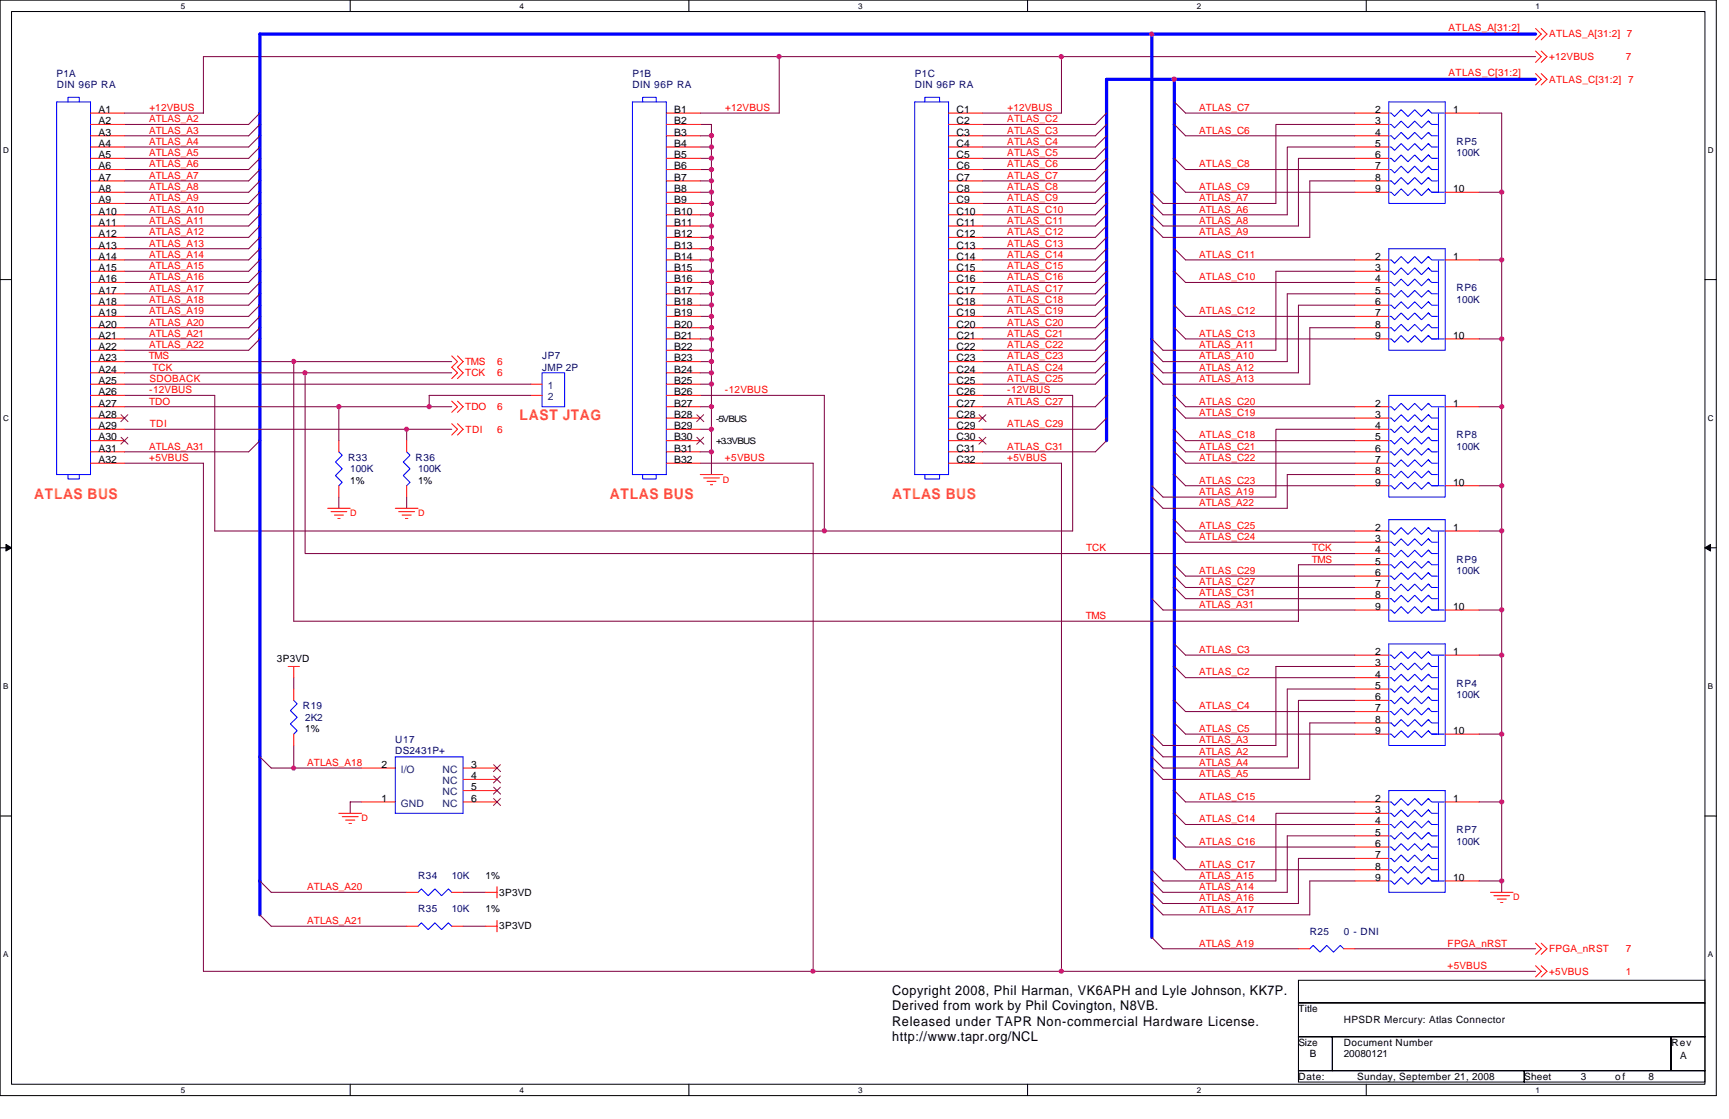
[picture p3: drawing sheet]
<svg xmlns="http://www.w3.org/2000/svg" width="432mm" height="279mm" viewBox="0 0 432 279" stroke-linecap="round" stroke-linejoin="round" font-family="sans-serif">
<path d="M0 0h428.6v273.6h-428.6zM2.9 2.9h422.9v267.8h-422.9z" fill="none" stroke="#000" stroke-width=".25"/>
<g fill="#fff">
<path d="M45.2 .4h1.1v2.2h-1.1z"/>
<path d="M45.2 271.1h1.1v2.2h-1.1z"/>
</g>
<path d="M87.5 0v2.9M87.5 270.7v2.9" fill="none" stroke="#000" stroke-width=".25"/>
<g fill="#fff">
<path d="M129.8 .4h1.1v2.2h-1.1z"/>
<path d="M129.8 271.1h1.1v2.2h-1.1z"/>
</g>
<path d="M172 0v2.9M172 270.7v2.9" fill="none" stroke="#000" stroke-width=".25"/>
<g fill="#fff">
<path d="M214.3 .4h1.1v2.2h-1.1z"/>
<path d="M214.3 271.1h1.1v2.2h-1.1z"/>
</g>
<path d="M256.6 0v2.9M256.6 270.7v2.9" fill="none" stroke="#000" stroke-width=".25"/>
<g fill="#fff">
<path d="M298.9 .4h1.1v2.2h-1.1z"/>
<path d="M298.9 271.1h1.1v2.2h-1.1z"/>
</g>
<path d="M341.2 0v2.9M341.2 270.7v2.9" fill="none" stroke="#000" stroke-width=".25"/>
<g fill="#fff">
<path d="M383.5 .4h1.1v2.2h-1.1z"/>
<path d="M383.5 271.1h1.1v2.2h-1.1z"/>
<path d="M.8 36.3h1.4v2.3h-1.4z"/>
<path d="M426.5 36.3h1.4v2.3h-1.4z"/>
<path d="M.8 103.3h1.4v2.2h-1.4z"/>
<path d="M426.5 103.3h1.4v2.2h-1.4z"/>
</g>
<path d="M0 69.8h2.9M425.8 69.8h2.8" fill="none" stroke="#000" stroke-width=".25"/>
<g fill="#fff">
<path d="M.8 170.2h1.3v2.3h-1.3z"/>
<path d="M426.5 170.2h1.3v2.3h-1.3z"/>
</g>
<path d="M0 136.8h2.9M425.8 136.8h2.8" fill="none" stroke="#000" stroke-width=".25"/>
<path d="M1.5 135.9l1.4 .9-1.4 .8zM425.8 136.8l1.4-.9v1.7z" fill="#000" stroke="#000" stroke-width=".25"/>
<g fill="#fff">
<path d="M.8 237.2h1.3v2.2h-1.3z"/>
<path d="M426.5 237.2h1.3v2.2h-1.3z"/>
</g>
<path d="M0 203.8h2.9M425.8 203.8h2.8M324.3 244.8h101.5v5.6h-101.5zM324.3 250.4h101.5v8.5h-101.5zM324.3 258.9h8.4v8.4h-8.4zM332.7 258.9h84.6v8.4h-84.6zM417.3 258.9h8.5v8.4h-8.5zM324.3 267.3h56.4v2.9h-56.4zM380.7 267.3h45.1v2.9h-45.1z" fill="none" stroke="#000" stroke-width=".25"/>
<g fill="none" stroke="#800040" stroke-width=".25">
<path d="M194.6 14.1v14.1h-19.7M265.1 14.1v14.1h-19.7M383.5 14.1h-332.7v14.1h-19.7M64.9 39.5l-2.8 2.8h-31M64.9 31.1l-2.8 2.8h-31M64.9 36.7l-2.8 2.8h-31M64.9 33.9l-2.8 2.8h-31M64.9 28.2l-2.8 2.9h-31M174.9 39.5h2.8v2.8M174.9 31.1h2.8v8.4M174.9 33.9h2.8M174.9 36.7h2.8"/>
<path d="M276.4 39.5l-2.8 2.8h-28.2M276.4 33.9l-2.8 2.8h-28.2M276.4 31.1l-2.8 2.8h-28.2M276.4 36.7l-2.8 2.8h-28.2M276.4 28.2l-2.8 2.9h-28.2M293.3 31.1l2.8 2.8h42.3M293.3 25.4l2.8 2.8h42.3M293.3 39.5l2.8 2.8h42.3M338.4 31.1h-19.8v19.7h-28.2l-2.7-2.8M338.4 36.7h-16.9v16.9h-31.1l-2.7-2.8M338.4 39.5h-14.1v16.9h-33.9l-2.7-2.8M369.4 28.2h5.6v194.6"/>
<path d="M64.9 53.6l-2.8 2.8h-31M64.9 50.8l-2.8 2.8h-31M64.9 48l-2.8 2.8h-31M64.9 45.2l-2.8 2.8h-31M64.9 59.3l-2.8 2.8h-31M64.9 42.3l-2.8 2.9h-31M64.9 56.4l-2.8 2.9h-31M174.9 59.3h2.8v2.8M174.9 45.2h2.8M174.9 56.4h2.8M174.9 53.6h2.8M174.9 48h2.8"/>
<path d="M174.9 42.3h2.8M174.9 50.8h2.8M177.7 42.3v17M276.4 56.4l-2.8 2.9h-28.2M276.4 48l-2.8 2.8h-28.2M276.4 53.6l-2.8 2.8h-28.2M276.4 50.8l-2.8 2.8h-28.2M276.4 59.3l-2.8 2.8h-28.2M276.4 45.2l-2.8 2.8h-28.2M276.4 42.3l-2.8 2.9h-28.2M293.3 45.2l2.8 2.8h42.3M338.4 45.2h-11.3v14.1h-36.7l-2.7-2.9"/>
<path d="M369.4 48h5.6M64.9 62.1l-2.8 2.8h-31M64.9 76.2l-2.8 2.8h-31M64.9 79l-2.8 2.8h-31M64.9 73.4l-2.8 2.8h-31M64.9 70.5l-2.8 2.9h-31M64.9 64.9l-2.8 2.8h-31M64.9 67.7l-2.8 2.8h-31M174.9 73.4h2.8M174.9 76.2h2.8M174.9 67.7h2.8M174.9 64.9h2.8"/>
<path d="M174.9 62.1h2.8M174.9 79h2.8M174.9 70.5h2.8M177.7 62.1v56.4M276.4 76.2l-2.8 2.8h-28.2M276.4 62.1l-2.8 2.8h-28.2M276.4 73.4l-2.8 2.8h-28.2M276.4 67.7l-2.8 2.8h-28.2M276.4 64.9l-2.8 2.8h-28.2M276.4 70.5l-2.8 2.9h-28.2M276.4 79l-2.8 2.8h-28.2M293.3 62.1l2.8 2.8h42.3"/>
<path d="M293.3 76.2h.1M293.3 67.7l2.8 2.8h42.3M293.3 76.2l2.8 2.8h42.3M338.4 67.7h-19.8v19.8h-28.2l-2.7-2.9M338.4 73.4h-16.9v16.9h-31.1l-2.7-2.8M338.4 76.2h-14.1v16.9h-33.9l-2.7-2.8M369.4 64.9h5.6M31.1 98.7h22.5v33.9h214.3v-33.9h-22.5M31.1 90.3h81.7M31.1 95.9h101.5M31.1 93.1h81.7M64.9 81.8l-2.8 2.8h-31"/>
<path d="M64.9 84.6l-2.8 2.9h-31M73.4 90.3v64.8h250.9v-14.1h14.1M76.2 93.1v45.1h262.2M132.6 98.7h-25.4v2.9M174.9 98.7h31v33.9M174.9 90.3h2.8M174.9 95.9h2.8M174.9 81.8h2.8M174.9 87.5h2.8M174.9 93.1h2.8M174.9 84.6h2.8M276.4 81.8l-2.8 2.8h-28.2"/>
<path d="M276.4 90.3l-2.8 2.8h-28.2M276.4 98.7l-2.8 2.9h-28.2M276.4 87.5l-2.8 2.8h-28.2M276.4 84.6l-2.8 2.9h-28.2M276.4 93.1l-2.8 2.8h-28.2M293.3 81.8l2.8 2.8h42.3M293.3 98.7l2.8 2.9h42.3M338.4 81.8h-11.3v14.1h-36.7l-2.7-2.8M369.4 84.6h5.6M31.1 115.7h19.7v126.8h332.7M31.1 107.2h81.7M31.1 101.6h81.7"/>
<path d="M64.9 110l-2.8 2.8h-31M84.6 101.6v8.4M101.6 107.2v2.8M174.9 115.7h28.2v126.8M174.9 107.2h2.8M174.9 112.8h2.8M174.9 101.6h2.8M245.4 115.7h19.7v126.8M276.4 110l-2.8 2.8h-28.2M276.4 104.4l-2.8 2.8h-28.2M293.3 107.2l2.8 2.8h42.3M293.3 118.5l2.8 2.8h42.3"/>
<path d="M293.3 110l2.8 2.8h42.3M293.3 101.6l2.8 2.8h42.3M293.3 112.8l2.8 2.9h42.3M338.4 107.2h-19.8v16.9h-28.2l-2.7-2.8M338.4 118.5h-16.9v8.4h-31.1l-2.7-2.8M369.4 101.6h5.6M84.6 124.1v2.8M101.6 124.1v2.8M293.3 132.6l2.8 2.8h42.3M293.3 129.8l2.8 2.8h42.3M369.4 132.6h5.6M369.4 121.3h5.6"/>
<path d="M287.7 149.5l2.7 2.8h48M293.3 143.8l2.8 2.9h42.3M293.3 146.7l2.8 2.8h42.3M293.3 141l2.8 2.8h42.3M369.4 152.3h5.6M73.4 169.2v2.8M293.3 174.9l2.8 2.8h42.3M293.3 166.4l2.8 2.8h42.3M293.3 160.8l2.8 2.8h42.3M338.4 166.4h-19.8v19.7h-28.2l-2.7-2.8M338.4 172h-16.9v17h-31.1l-2.7-2.9M338.4 174.9h-14.1v16.9h-33.9l-2.7-2.8"/>
<path d="M369.4 163.6h5.6M64.9 189l2.8 2.8h22.6M73.4 186.1v5.7M293.3 197.4l2.8 2.8h42.3M293.3 180.5l2.8 2.8h42.3M338.4 180.5h-11.3v14.1h-36.7l-2.7-2.8M369.4 183.3h5.6M64.9 220l2.8 2.8h33.9M90.3 200.2h-2.8v2.9M293.3 208.7l2.8 2.8h42.3M293.3 203.1l2.8 2.8h42.3M293.3 214.3l2.8 2.9h42.3"/>
<path d="M338.4 203.1h-19.8v16.9h-28.2l-2.7-2.8M338.4 214.3h-14.1v11.3h-33.9l-2.7-2.8M338.4 208.7h-16.9v14.1h-31.1l-2.7-2.8M338.4 220h-11.3v8.4h-36.7l-2.7-2.8M369.4 200.2h5.6M369.4 220h5.6M64.9 228.4l2.8 2.9h33.9M115.7 222.8h5.6M115.7 231.3h5.6M287.7 234.1l2.7 2.8h33.9M338.4 236.9h45.1"/>
</g>
<path d="M287.7 8.5v225.6M293.3 19.8v194.5M383.5 8.5h-318.6v219.9M383.5 19.8h-107.1v90.2" fill="none" stroke="#00f" stroke-width=".8"/>
<g fill="none" stroke="#f00" stroke-width=".25">
<path d="M383.5 18.4l1.4 1.4-1.4 1.4M383.5 7.1l1.4 1.4-1.4 1.4M383.5 12.7l1.4 1.4-1.4 1.5M384.9 18.4l1.4 1.4-1.4 1.4M384.9 7.1l1.4 1.4-1.4 1.4M384.9 12.7l1.4 1.4-1.4 1.5M22.6 28.2h8.5M22.6 31.1h8.5M22.6 33.9h8.5M22.6 36.7h8.5M22.6 39.5h8.5M166.4 28.2h8.5"/>
<path d="M166.4 31.1h8.5M166.4 33.9h8.5M166.4 36.7h8.5M166.4 39.5h8.5M236.9 28.2h8.5M236.9 31.1h8.5M236.9 33.9h8.5M236.9 36.7h8.5M236.9 39.5h8.5M338.4 28.2h8.4M338.4 31.1h8.4M338.4 33.9h8.4"/>
<path d="M338.4 36.7h8.4M338.4 39.5h8.4M360.9 28.2h8.5M22.6 42.3h8.5M22.6 45.2h8.5M22.6 48h8.5M22.6 50.8h8.5M22.6 53.6h8.5M22.6 56.4h8.5M22.6 59.3h8.5M166.4 42.3h8.5M166.4 45.2h8.5"/>
<path d="M166.4 48h8.5M166.4 50.8h8.5M166.4 53.6h8.5M166.4 56.4h8.5M166.4 59.3h8.5M236.9 42.3h8.5M236.9 45.2h8.5M236.9 48h8.5M236.9 50.8h8.5M236.9 53.6h8.5M236.9 56.4h8.5M236.9 59.3h8.5"/>
<path d="M338.4 42.3h8.4M338.4 45.2h8.4M338.4 48h8.4M360.9 48h8.5M22.6 62.1h8.5M22.6 64.9h8.5M22.6 67.7h8.5M22.6 70.5h8.5M22.6 73.4h8.5M22.6 76.2h8.5M22.6 79h8.5M166.4 62.1h8.5"/>
<path d="M166.4 64.9h8.5M166.4 67.7h8.5M166.4 70.5h8.5M166.4 73.4h8.5M166.4 76.2h8.5M166.4 79h8.5M236.9 62.1h8.5M236.9 64.9h8.5M236.9 67.7h8.5M236.9 70.5h8.5M236.9 73.4h8.5M236.9 76.2h8.5"/>
<path d="M236.9 79h8.5M338.4 64.9h8.4M338.4 67.7h8.4M338.4 70.5h8.4M338.4 73.4h8.4M338.4 76.2h8.4M338.4 79h8.4M360.9 64.9h8.5M22.6 81.8h8.5M22.6 84.6h8.5M22.6 87.5h8.5M22.6 90.3h8.5"/>
<path d="M22.6 93.1h8.5M22.6 95.9h8.5M22.6 98.7h8.5M112.8 88.9l1.5 1.4-1.5 1.4 1.5 1.4-1.5 1.4M114.3 88.9l1.4 1.4-1.4 1.4 1.4 1.4-1.4 1.4M132.6 95.9h2.8M132.6 98.7h2.8M166.4 81.8h8.5M166.4 84.6h8.5M166.4 87.5h8.5M166.4 90.3h8.5M166.4 93.1h8.5"/>
<path d="M166.4 95.9h8.5M166.4 98.7h8.5M236.9 81.8h8.5M236.9 84.6h8.5M236.9 87.5h8.5M236.9 90.3h8.5M236.9 93.1h8.5M236.9 95.9h8.5M236.9 98.7h8.5M338.4 81.8h8.4M338.4 84.6h8.4M360.9 84.6h8.5"/>
<path d="M22.6 101.6h8.5M22.6 104.4h8.5M22.6 107.2h8.5M22.6 110h8.5M22.6 112.8h8.5M22.6 115.7h8.5M84.6 110v2.8M101.6 110v2.8M112.8 100.2l1.5 1.4-1.5 1.4M112.8 105.8l1.5 1.4-1.5 1.4M114.3 100.2l1.4 1.4-1.4 1.4M114.3 105.8l1.4 1.4-1.4 1.4"/>
<path d="M166.4 101.6h8.5M166.4 104.4h8.5M166.4 107.2h8.5M166.4 110h8.5M166.4 112.8h8.5M166.4 115.7h8.5M174.9 118.5h5.6M175.7 119.3h4M236.9 101.6h8.5M236.9 104.4h8.5M236.9 107.2h8.5M236.9 110h8.5"/>
<path d="M236.9 112.8h8.5M236.9 115.7h8.5M338.4 118.5h8.4M338.4 101.6h8.4M338.4 104.4h8.4M338.4 107.2h8.4M338.4 110h8.4M338.4 112.8h8.4M338.4 115.7h8.4M360.9 101.6h8.5M81.8 126.9h5.7M82.7 127.8h3.9"/>
<path d="M83.5 128.6h2.3M84.4 129.5h.5M84.6 121.3v2.8M98.7 126.9h5.7M99.6 127.8h3.9M100.4 128.6h2.3M101.3 129.5h.6M101.6 121.3v2.8M176.6 120.2h2.2M177.4 121h.6M338.4 121.3h8.4M338.4 132.6h8.4"/>
<path d="M338.4 135.4h8.4M338.4 138.2h8.4M360.9 121.3h8.5M360.9 132.6h8.5M338.4 141h8.4M338.4 143.8h8.4M338.4 146.7h8.4M338.4 149.5h8.4M338.4 152.3h8.4M360.9 152.3h8.5M72 166.4h2.8M73.4 166.4v2.8"/>
<path d="M73.4 172v2.9M338.4 166.4h8.4M338.4 163.6h8.4M338.4 169.2h8.4M338.4 172h8.4M338.4 174.9h8.4M338.4 177.7h8.4M360.9 163.6h8.5M73.4 183.3v2.8M90.3 191.8h8.4M115.7 191.8h8.4M115.7 194.6h8.4"/>
<path d="M115.7 197.4h8.4M338.4 180.5h8.4M338.4 183.3h8.4M360.9 183.3h8.5M84.6 203.1h5.7M85.5 203.9h4M86.3 204.8h2.3M87.2 205.6h.6M90.3 200.2h8.4M115.7 200.2h8.4M338.4 203.1h8.4M338.4 200.2h8.4"/>
<path d="M338.4 205.9h8.4M338.4 208.7h8.4M338.4 211.5h8.4M338.4 214.3h8.4M338.4 217.2h8.4M338.4 220h8.4M360.9 200.2h8.5M360.9 220h8.5M101.6 222.8h2.8M101.6 231.3h2.8M112.8 222.8h2.9M112.8 231.3h2.9"/>
<path d="M121.3 222.8h2.8M121.3 231.3h2.8M124.1 221.4v2.8M124.1 229.8v2.9M324.3 236.9h2.8M335.6 236.9h2.8M372.2 222.8h5.7M373.1 223.6h3.9M373.9 224.5h2.3M374.8 225.3h.5M383.5 235.5l1.4 1.4-1.4 1.4M384.9 235.5l1.4 1.4-1.4 1.4"/>
<path d="M383.5 241.1l1.4 1.4-1.4 1.4M384.9 241.1l1.4 1.4-1.4 1.4"/>
</g>
<g fill="none" stroke="#00f" stroke-width=".25">
<path d="M14.1 25.4h8.5v93.1h-8.5zM17 25.4v-1.1h2.8v1.1M157.9 25.4h8.5v93.1h-8.5zM160.5 25.4v-1.1h3.4v1.1M228.4 25.4h8.5v93.1h-8.5zM231 25.4v-1.1h3.7v1.1M346.8 25.4h14.1v25.4h-14.1zM356.7 27.4l-1.7 1.7-1.7-1.7-1.7 1.7-1.7-1.7-1.6 1.7-.9-.9h-.3M356.7 30.2l-1.7 1.7-1.7-1.7-1.7 1.7-1.7-1.7-1.6 1.7-.9-.8h-.3M356.7 33.1l-1.7 1.7-1.7-1.7-1.7 1.7-1.7-1.7-1.6 1.7-.9-.9h-.3M356.7 35.9l-1.7 1.6-1.7-1.6-1.7 1.6-1.7-1.6-1.6 1.6-.9-.8h-.3M356.7 38.7l-1.7 1.7-1.7-1.7-1.7 1.7-1.7-1.7-1.6 1.7-.9-.9h-.3"/>
<path d="M357 27.7l-.3-.3 .8 .8h3.2M357 30.5l-.3-.3 .8 .9h1.5M357 33.3l-.3-.2 .8 .8h1.5M357 36.2l-.3-.3 .8 .8h1.5M357 38.9l-.3-.2 .8 .8h1.5M359.2 28.5v19.5h1.5M356.7 41.5l-1.7 1.7-1.7-1.7-1.7 1.7-1.7-1.7-1.6 1.7-.9-.9h-.3M356.7 44.3l-1.7 1.7-1.7-1.7-1.7 1.7-1.7-1.7-1.6 1.7-.9-.8h-.3M356.7 47.2l-1.7 1.7-1.7-1.7-1.7 1.7-1.7-1.7-1.6 1.7-.9-.9h-.3M357 41.8l-.3-.3 .8 .8h1.5M357 44.6l-.3-.3 .8 .9h1.5M357 47.4l-.3-.2 .8 .8h1.5"/>
<path d="M357.5 48h1.7M346.8 62.1h14.1v25.4h-14.1zM356.7 64.1l-1.7 1.6-1.7-1.6-1.7 1.6-1.7-1.6-1.6 1.6-.9-.8h-.3M356.7 66.9l-1.7 1.7-1.7-1.7-1.7 1.7-1.7-1.7-1.6 1.7-.9-.9h-.3M356.7 69.7l-1.7 1.7-1.7-1.7-1.7 1.7-1.7-1.7-1.6 1.7-.9-.9h-.3M356.7 72.5l-1.7 1.7-1.7-1.7-1.7 1.7-1.7-1.7-1.6 1.7-.9-.8h-.3M356.7 75.4l-1.7 1.6-1.7-1.6-1.7 1.6-1.7-1.6-1.6 1.6-.9-.8h-.3M356.7 78.1l-1.7 1.7-1.7-1.7-1.7 1.7-1.7-1.7-1.6 1.7-.9-.8h-.3M357 64.3l-.3-.2 .8 .8h3.2M357 67.1l-.3-.2 .8 .8h1.5M357 70l-.3-.3 .8 .8h1.5M357 72.8l-.3-.3 .8 .9h1.5"/>
<path d="M357 75.6l-.3-.2 .8 .8h1.5M357 78.4l-.3-.3 .8 .9h1.5M359.2 65.2v19.4h1.5M135.4 93.1h5.6v8.5h-5.6zM346.8 98.7h14.1v25.4h-14.1zM356.7 81l-1.7 1.7-1.7-1.7-1.7 1.7-1.7-1.7-1.6 1.7-.9-.9h-.3M356.7 83.8l-1.7 1.7-1.7-1.7-1.7 1.7-1.7-1.7-1.6 1.7-.9-.9h-.3M357 81.2l-.3-.2 .8 .8h1.5M357 84.1l-.3-.3 .8 .8h1.5M357.5 84.6h1.7M17 118.5v1.1h2.8v-1.1M84.6 112.8l.9 .9-1.7 1.7 1.7 1.7-1.7 1.6 1.7 1.7-.9 .9"/>
<path d="M101.6 112.8l.8 .9-1.7 1.7 1.7 1.7-1.7 1.6 1.7 1.7-.8 .9M160.5 118.5v1.1h3.4v-1.1M231 118.5v1.1h3.7v-1.1M356.7 100.7l-1.7 1.7-1.7-1.7-1.7 1.7-1.7-1.7-1.6 1.7-.9-.8h-.3M356.7 103.5l-1.7 1.7-1.7-1.7-1.7 1.7-1.7-1.7-1.6 1.7-.9-.8h-.3M356.7 106.3l-1.7 1.7-1.7-1.7-1.7 1.7-1.7-1.7-1.6 1.7-.9-.8h-.3M356.7 109.2l-1.7 1.7-1.7-1.7-1.7 1.7-1.7-1.7-1.6 1.7-.9-.9h-.3M356.7 112l-1.7 1.7-1.7-1.7-1.7 1.7-1.7-1.7-1.6 1.7-.9-.9h-.3M356.7 114.8l-1.7 1.7-1.7-1.7-1.7 1.7-1.7-1.7-1.6 1.7-.9-.8h-.3M356.7 117.6l-1.7 1.7-1.7-1.7-1.7 1.7-1.7-1.7-1.6 1.7-.9-.8h-.3M357 101l-.3-.3 .8 .9h3.2M357 103.8l-.3-.3 .8 .9h1.5"/>
<path d="M357 106.6l-.3-.3 .8 .9h1.5M357 109.4l-.3-.2 .8 .8h1.5M357 112.3l-.3-.3 .8 .8h1.5M357 115.1l-.3-.3 .8 .9h1.5M357 117.9l-.3-.3 .8 .9h1.5M359.2 101.9v19.4h1.5M346.8 129.8h14.1v25.3h-14.1zM356.7 120.4l-1.7 1.7-1.7-1.7-1.7 1.7-1.7-1.7-1.6 1.7-.9-.8h-.3M356.7 131.7l-1.7 1.7-1.7-1.7-1.7 1.7-1.7-1.7-1.6 1.7-.9-.8h-.3M356.7 134.5l-1.7 1.7-1.7-1.7-1.7 1.7-1.7-1.7-1.6 1.7-.9-.8h-.3M356.7 137.4l-1.7 1.7-1.7-1.7-1.7 1.7-1.7-1.7-1.6 1.7-.9-.9h-.3M357 120.7l-.3-.3 .8 .9h1.5"/>
<path d="M357 132l-.3-.3 .8 .9h3.2M357 134.8l-.3-.3 .8 .9h1.5M357 137.6l-.3-.2 .8 .8h1.5M357.5 121.3h1.7M359.2 132.8v19.5h1.5M356.7 140.2l-1.7 1.7-1.7-1.7-1.7 1.7-1.7-1.7-1.6 1.7-.9-.9h-.3M356.7 143l-1.7 1.7-1.7-1.7-1.7 1.7-1.7-1.7-1.6 1.7-.9-.9h-.3M356.7 145.8l-1.7 1.7-1.7-1.7-1.7 1.7-1.7-1.7-1.6 1.7-.9-.8h-.3M356.7 148.6l-1.7 1.7-1.7-1.7-1.7 1.7-1.7-1.7-1.6 1.7-.9-.8h-.3M356.7 151.5l-1.7 1.7-1.7-1.7-1.7 1.7-1.7-1.7-1.6 1.7-.9-.9h-.3M357 140.5l-.3-.3 .8 .8h1.5M357 143.3l-.3-.3 .8 .8h1.5"/>
<path d="M357 146.1l-.3-.3 .8 .9h1.5M357 148.9l-.3-.3 .8 .9h1.5M357 151.7l-.3-.2 .8 .8h1.5M357.5 152.3h1.7M73.4 174.9l.8 .8-1.7 1.7 1.7 1.7-1.7 1.7 1.7 1.7-.8 .8M346.8 160.8h14.1v25.3h-14.1zM356.7 162.7l-1.7 1.7-1.7-1.7-1.7 1.7-1.7-1.7-1.6 1.7-.9-.8h-.3M356.7 165.6l-1.7 1.7-1.7-1.7-1.7 1.7-1.7-1.7-1.6 1.7-.9-.9h-.3M356.7 168.4l-1.7 1.7-1.7-1.7-1.7 1.7-1.7-1.7-1.6 1.7-.9-.9h-.3M356.7 171.2l-1.7 1.7-1.7-1.7-1.7 1.7-1.7-1.7-1.6 1.7-.9-.9h-.3M356.7 174l-1.7 1.7-1.7-1.7-1.7 1.7-1.7-1.7-1.6 1.7-.9-.8h-.3M356.7 176.8l-1.7 1.7-1.7-1.7-1.7 1.7-1.7-1.7-1.6 1.7-.9-.8h-.3"/>
<path d="M356.7 179.7l-1.7 1.7-1.7-1.7-1.7 1.7-1.7-1.7-1.6 1.7-.9-.9h-.3M357 163l-.3-.3 .8 .9h3.2M357 165.8l-.3-.2 .8 .8h1.5M357 168.7l-.3-.3 .8 .8h1.5M357 171.5l-.3-.3 .8 .8h1.5M357 174.3l-.3-.3 .8 .9h1.5M357 177.1l-.3-.3 .8 .9h1.5M357 179.9l-.3-.2 .8 .8h1.5M359.2 163.9v19.4h1.5M98.7 189h17v14.1h-17zM346.8 197.4h14.1v25.4h-14.1zM356.7 199.4l-1.7 1.7-1.7-1.7-1.7 1.7-1.7-1.7-1.6 1.7-.9-.9h-.3"/>
<path d="M356.7 182.5l-1.7 1.6-1.7-1.6-1.7 1.6-1.7-1.6-1.6 1.6-.9-.8h-.3M357 199.7l-.3-.3 .8 .8h3.2M357 182.8l-.3-.3 .8 .8h1.5M357.5 183.3h1.7M356.7 202.2l-1.7 1.7-1.7-1.7-1.7 1.7-1.7-1.7-1.6 1.7-.9-.8h-.3M356.7 205l-1.7 1.7-1.7-1.7-1.7 1.7-1.7-1.7-1.6 1.7-.9-.8h-.3M356.7 207.9l-1.7 1.6-1.7-1.6-1.7 1.6-1.7-1.6-1.6 1.6-.9-.8h-.3M356.7 210.7l-1.7 1.6-1.7-1.6-1.7 1.6-1.7-1.6-1.6 1.6-.9-.8h-.3M356.7 213.5l-1.7 1.7-1.7-1.7-1.7 1.7-1.7-1.7-1.6 1.7-.9-.9h-.3M356.7 216.3l-1.7 1.7-1.7-1.7-1.7 1.7-1.7-1.7-1.6 1.7-.9-.8h-.3M356.7 219.1l-1.7 1.7-1.7-1.7-1.7 1.7-1.7-1.7-1.6 1.7-.9-.8h-.3M357 202.5l-.3-.3 .8 .9h1.5"/>
<path d="M357 205.3l-.3-.3 .8 .9h1.5M357 208.1l-.3-.2 .8 .8h1.5M357 210.9l-.3-.2 .8 .8h1.5M357 213.8l-.3-.3 .8 .8h1.5M357 216.6l-.3-.3 .8 .9h1.5M357 219.4l-.3-.3 .8 .9h1.5M357.5 220h1.7M359.2 200.5v19.5h1.5M104.4 222.8l.8-.8 1.7 1.6 1.7-1.6 1.7 1.6 1.7-1.6 .8 .8M104.4 231.3l.8-.9 1.7 1.7 1.7-1.7 1.7 1.7 1.7-1.7 .8 .9M327.1 236.9l.9-.8 1.6 1.6 1.7-1.6 1.7 1.6 1.7-1.6 .9 .8"/>
</g>
<g fill="none" stroke="#804000" stroke-width=".25">
<path d="M30.2 103.5l1.8 1.8M30.2 109.2l1.8 1.7M31.9 103.5l-1.7 1.8M31.9 109.2l-1.7 1.7M174 103.5l1.8 1.8M174 109.2l1.8 1.7M175.7 103.5l-1.7 1.8M175.7 109.2l-1.7 1.7M244.5 103.5l1.8 1.8M244.5 109.2l1.8 1.7M246.2 103.5l-1.7 1.8M246.2 109.2l-1.7 1.7"/>
<path d="M123.3 190.9l1.7 1.8M123.3 193.8l1.7 1.7M123.3 196.6l1.7 1.7M123.3 199.4l1.7 1.7M125 190.9l-1.8 1.8M125 193.8l-1.8 1.7M125 196.6l-1.8 1.7M125 199.4l-1.8 1.7"/>
</g>
<g fill="#f0f" stroke="#f0f" stroke-width=".25">
<circle cx="194.6" cy="14.1" r=".56"/>
<circle cx="203" cy="242.5" r=".55"/>
<circle cx="205.9" cy="132.5" r=".56"/>
<circle cx="265.1" cy="242.5" r=".55"/>
<circle cx="73.3" cy="90.2" r=".55"/>
<circle cx="265" cy="14.1" r=".56"/>
<circle cx="287.6" cy="8.5" r=".56"/>
<circle cx="73.3" cy="191.8" r=".55"/>
<circle cx="293.2" cy="19.8" r=".56"/>
<circle cx="76.2" cy="93.1" r=".56"/>
<circle cx="375" cy="183.3" r=".56"/>
<circle cx="177.7" cy="90.2" r=".56"/>
<circle cx="375" cy="121.3" r=".56"/>
<circle cx="177.7" cy="39.5" r=".56"/>
<circle cx="177.7" cy="42.3" r=".56"/>
<circle cx="375" cy="101.5" r=".55"/>
<circle cx="375" cy="48" r=".56"/>
<circle cx="375" cy="163.6" r=".56"/>
<circle cx="177.7" cy="59.2" r=".55"/>
<circle cx="101.5" cy="107.2" r=".55"/>
<circle cx="84.6" cy="101.5" r=".55"/>
<circle cx="375" cy="64.9" r=".56"/>
<circle cx="375" cy="200.2" r=".55"/>
<circle cx="177.7" cy="76.2" r=".56"/>
<circle cx="177.7" cy="79" r=".56"/>
<circle cx="177.7" cy="87.4" r=".55"/>
<circle cx="177.7" cy="56.4" r=".56"/>
<circle cx="375" cy="132.5" r=".56"/>
<circle cx="375" cy="84.6" r=".56"/>
<circle cx="375" cy="152.3" r=".56"/>
<circle cx="177.7" cy="48" r=".56"/>
<circle cx="177.7" cy="50.8" r=".56"/>
<circle cx="177.7" cy="53.6" r=".56"/>
<circle cx="177.7" cy="67.7" r=".56"/>
<circle cx="375" cy="220" r=".56"/>
<circle cx="177.7" cy="81.8" r=".56"/>
<circle cx="177.7" cy="84.6" r=".56"/>
<circle cx="177.7" cy="64.9" r=".56"/>
<circle cx="177.7" cy="70.5" r=".56"/>
<circle cx="177.7" cy="73.3" r=".55"/>
<circle cx="177.7" cy="62.1" r=".56"/>
<circle cx="177.7" cy="101.5" r=".55"/>
<circle cx="177.7" cy="107.2" r=".56"/>
<circle cx="177.7" cy="33.9" r=".56"/>
<circle cx="177.7" cy="93.1" r=".56"/>
<circle cx="177.7" cy="95.9" r=".56"/>
<circle cx="177.7" cy="36.7" r=".56"/>
<circle cx="177.7" cy="45.1" r=".55"/>
<circle cx="177.7" cy="112.8" r=".56"/>
<circle cx="107.2" cy="101.5" r=".55"/>
</g>
<g font-size="3.6" fill="#ff8000">
<text x="129.8" y="104.9">LAST JTAG</text>
<text x="8.5" y="124.7">ATLAS BUS</text>
<text x="152.3" y="124.7">ATLAS BUS</text>
<text x="222.8" y="124.7">ATLAS BUS</text>
</g>
<g font-size="3.3">
<text x="222.8" y="248.4">Copyright 2008, Phil Harman, VK6APH and Lyle Johnson, KK7P.</text>
<text x="222.8" y="252.2">Derived from work by Phil Covington, N8VB.</text>
<text x="222.8" y="256.1">Released under TAPR Non-commercial Hardware License.</text>
<text x="222.8" y="259.9">http://www.tapr.org/NCL</text>
</g>
<g font-size="2.5" fill="#f00">
<text x="361.8" y="7.7">ATLAS_A[31:2]</text>
<text x="386.9" y="9.4">ATLAS_A[31:2] 7</text>
<text x="386.9" y="15">+12VBUS</text>
<text x="406.1" y="15">7</text>
<text x="361.8" y="19">ATLAS_C[31:2]</text>
<text x="386.9" y="20.6">ATLAS_C[31:2] 7</text>
<text x="37.3" y="27.7">+12VBUS</text>
<text x="181.1" y="27.7">+12VBUS</text>
<text x="251.6" y="27.7">+12VBUS</text>
<text x="299.5" y="27.7">ATLAS_C7</text>
<text x="37.3" y="33.4">ATLAS_A3</text>
<text x="37.3" y="30.5">ATLAS_A2</text>
<text x="251.5" y="30.5">ATLAS_C2</text>
<text x="251.5" y="33.4">ATLAS_C3</text>
<text x="299.5" y="33.4">ATLAS_C6</text>
<text x="37.3" y="41.8">ATLAS_A6</text>
<text x="37.3" y="39">ATLAS_A5</text>
<text x="37.3" y="36.2">ATLAS_A4</text>
<text x="251.5" y="39">ATLAS_C5</text>
<text x="251.5" y="41.8">ATLAS_C6</text>
<text x="251.5" y="36.2">ATLAS_C4</text>
<text x="299.5" y="41.8">ATLAS_C8</text>
<text x="37.3" y="47.5">ATLAS_A8</text>
<text x="37.3" y="44.6">ATLAS_A7</text>
<text x="251.5" y="44.6">ATLAS_C7</text>
<text x="251.5" y="47.5">ATLAS_C8</text>
<text x="299.5" y="47.5">ATLAS_C9</text>
<text x="37.3" y="50.2">ATLAS_A9</text>
<text x="37.3" y="53.1">ATLAS_A10</text>
<text x="251.5" y="53.1">ATLAS_C10</text>
<text x="251.5" y="50.2">ATLAS_C9</text>
<text x="299.5" y="53.1">ATLAS_A6</text>
<text x="299.5" y="50.2">ATLAS_A7</text>
<text x="37.3" y="55.9">ATLAS_A11</text>
<text x="37.3" y="58.7">ATLAS_A12</text>
<text x="251.5" y="58.7">ATLAS_C12</text>
<text x="251.5" y="55.9">ATLAS_C11</text>
<text x="299.5" y="55.9">ATLAS_A8</text>
<text x="299.5" y="58.7">ATLAS_A9</text>
<text x="37.3" y="64.3">ATLAS_A14</text>
<text x="37.3" y="61.6">ATLAS_A13</text>
<text x="251.5" y="64.3">ATLAS_C14</text>
<text x="251.5" y="61.6">ATLAS_C13</text>
<text x="299.5" y="64.3">ATLAS_C11</text>
<text x="37.3" y="70">ATLAS_A16</text>
<text x="37.3" y="67.2">ATLAS_A15</text>
<text x="251.5" y="67.2">ATLAS_C15</text>
<text x="251.5" y="70">ATLAS_C16</text>
<text x="299.5" y="70">ATLAS_C10</text>
<text x="37.3" y="72.8">ATLAS_A17</text>
<text x="37.3" y="75.6">ATLAS_A18</text>
<text x="251.5" y="75.6">ATLAS_C18</text>
<text x="251.5" y="72.8">ATLAS_C17</text>
<text x="37.3" y="81.3">ATLAS_A20</text>
<text x="37.3" y="78.4">ATLAS_A19</text>
<text x="251.5" y="81.3">ATLAS_C20</text>
<text x="251.5" y="78.4">ATLAS_C19</text>
<text x="299.5" y="78.4">ATLAS_C12</text>
<text x="37.2" y="89.7">TMS</text>
<text x="37.3" y="84.1">ATLAS_A21</text>
<text x="37.3" y="86.9">ATLAS_A22</text>
<text x="251.5" y="86.9">ATLAS_C22</text>
<text x="251.5" y="84.1">ATLAS_C21</text>
<text x="251.5" y="89.7">ATLAS_C23</text>
<text x="299.5" y="84.1">ATLAS_C13</text>
<text x="299.5" y="89.7">ATLAS_A10</text>
<text x="299.5" y="86.9">ATLAS_A11</text>
<text x="37.3" y="95.4">SDOBACK</text>
<text x="38.1" y="92.5">TCK</text>
<text x="116.2" y="91.1">TMS</text>
<text x="116.2" y="93.9">TCK</text>
<text x="124.1" y="93.9">6</text>
<text x="124.1" y="91.1">6</text>
<text x="251.5" y="95.4">ATLAS_C25</text>
<text x="251.5" y="92.5">ATLAS_C24</text>
<text x="299.5" y="92.5">ATLAS_A12</text>
<text x="299.5" y="95.4">ATLAS_A13</text>
<text x="37.3" y="98.2">-12VBUS</text>
<text x="37.3" y="101">TDO</text>
<text x="181.1" y="98.2">-12VBUS</text>
<text x="251.5" y="98.2">-12VBUS</text>
<text x="251.5" y="101">ATLAS_C27</text>
<text x="299.5" y="101">ATLAS_C20</text>
<text x="37.4" y="106.6">TDI</text>
<text x="116.2" y="102.4">TDO</text>
<text x="124.1" y="102.4">6</text>
<text x="251.5" y="106.6">ATLAS_C29</text>
<text x="299.5" y="103.8">ATLAS_C19</text>
<text x="37.3" y="112.3">ATLAS_A31</text>
<text x="116.2" y="108">TDI</text>
<text x="124.1" y="108">6</text>
<text x="251.5" y="112.3">ATLAS_C31</text>
<text x="299.5" y="112.3">ATLAS_C21</text>
<text x="299.5" y="109.5">ATLAS_C18</text>
<text x="37.3" y="115.1">+5VBUS</text>
<text x="181.1" y="115.1">+5VBUS</text>
<text x="251.5" y="115.1">+5VBUS</text>
<text x="299.5" y="115.1">ATLAS_C22</text>
<text x="299.5" y="120.7">ATLAS_C23</text>
<text x="299.5" y="123.6">ATLAS_A19</text>
<text x="299.5" y="126.4">ATLAS_A22</text>
<text x="271.3" y="137.7">TCK</text>
<text x="299.5" y="132">ATLAS_C25</text>
<text x="299.5" y="134.8">ATLAS_C24</text>
<text x="327.7" y="137.7">TCK</text>
<text x="299.5" y="143.3">ATLAS_C29</text>
<text x="327.6" y="140.5">TMS</text>
<text x="299.5" y="148.9">ATLAS_C31</text>
<text x="299.5" y="146.1">ATLAS_C27</text>
<text x="271.2" y="154.6">TMS</text>
<text x="299.5" y="151.8">ATLAS_A31</text>
<text x="299.5" y="163">ATLAS_C3</text>
<text x="299.5" y="168.7">ATLAS_C2</text>
<text x="299.5" y="177.1">ATLAS_C4</text>
<text x="299.5" y="182.8">ATLAS_C5</text>
<text x="299.5" y="185.6">ATLAS_A3</text>
<text x="76.8" y="191.2">ATLAS_A18</text>
<text x="299.5" y="188.4">ATLAS_A2</text>
<text x="299.5" y="191.2">ATLAS_A4</text>
<text x="299.5" y="194.1">ATLAS_A5</text>
<text x="299.5" y="199.7">ATLAS_C15</text>
<text x="299.5" y="205.3">ATLAS_C14</text>
<text x="299.5" y="210.9">ATLAS_C16</text>
<text x="299.5" y="216.6">ATLAS_C17</text>
<text x="299.5" y="219.4">ATLAS_A15</text>
<text x="76.8" y="222.2">ATLAS_A20</text>
<text x="299.5" y="227.9">ATLAS_A17</text>
<text x="299.5" y="222.2">ATLAS_A14</text>
<text x="299.5" y="225">ATLAS_A16</text>
<text x="76.8" y="230.7">ATLAS_A21</text>
<text x="299.5" y="236.3">ATLAS_A19</text>
<text x="361.5" y="236.3">FPGA_nRST</text>
<text x="386.9" y="237.7">FPGA_nRST</text>
<text x="406.1" y="237.7">7</text>
<text x="361.5" y="242">+5VBUS</text>
<text x="386.9" y="243.4">+5VBUS</text>
<text x="406.1" y="243.4">1</text>
</g>
<g font-size="2.5" fill="#000080">
<text x="14.1" y="19.2">P1A</text>
<text x="14.2" y="22.1">DIN 96P RA</text>
<text x="157.9" y="19.2">P1B</text>
<text x="157.9" y="22.1">DIN 96P RA</text>
<text x="228.4" y="19.2">P1C</text>
<text x="228.4" y="22.1">DIN 96P RA</text>
<text x="363.8" y="36.2">RP5</text>
<text x="363.8" y="38.9">100K</text>
<text x="363.8" y="72.8">RP6</text>
<text x="363.8" y="75.6">100K</text>
<text x="135.4" y="89.7">JP7</text>
<text x="135.4" y="92.5">JMP 2P</text>
<text x="363.8" y="109.4">RP8</text>
<text x="363.8" y="112.3">100K</text>
<text x="87" y="115.1">R33</text>
<text x="87.5" y="117.9">100K</text>
<text x="103.8" y="115.1">R36</text>
<text x="104.4" y="117.9">100K</text>
<text x="363.8" y="140.5">RP9</text>
<text x="363.8" y="143.3">100K</text>
<text x="363.8" y="171.4">RP4</text>
<text x="75.6" y="177.1">R19</text>
<text x="76.2" y="179.9">2K2</text>
<text x="363.8" y="174.3">100K</text>
<text x="98.7" y="185.5">U17</text>
<text x="98.7" y="188.4">DS2431P+</text>
<text x="363.8" y="208.1">RP7</text>
<text x="363.8" y="210.9">100K</text>
<text x="104.4" y="219.4">R34</text>
<text x="112.8" y="219.4">10K</text>
<text x="104.4" y="227.8">R35</text>
<text x="112.8" y="227.8">10K</text>
<text x="327.2" y="233.5">R25</text>
<text x="335.6" y="233.5">0 - DNI</text>
</g>
<g font-size="2.5">
<text x="24.6" y="28.2">A1</text>
<text x="168.4" y="28.2">B1</text>
<text x="238.9" y="28.2">C1</text>
<text x="343.4" y="28.2">2</text>
<text x="362.9" y="28.2">1</text>
<text x="24.6" y="31">A2</text>
<text x="24.6" y="33.9">A3</text>
<text x="168.4" y="31">B2</text>
<text x="168.4" y="33.9">B3</text>
<text x="238.9" y="31">C2</text>
<text x="238.9" y="33.9">C3</text>
<text x="343.4" y="31">3</text>
<text x="343.4" y="33.9">4</text>
<text x="24.6" y="36.7">A4</text>
<text x="24.6" y="39.5">A5</text>
<text x="168.4" y="36.7">B4</text>
<text x="168.4" y="39.5">B5</text>
<text x="238.9" y="36.7">C4</text>
<text x="238.9" y="39.5">C5</text>
<text x="343.4" y="36.7">5</text>
<text x="343.4" y="39.5">6</text>
<text x="24.6" y="42.3">A6</text>
<text x="24.6" y="45.1">A7</text>
<text x="24.6" y="48">A8</text>
<text x="168.4" y="42.3">B6</text>
<text x="168.4" y="45.1">B7</text>
<text x="168.4" y="48">B8</text>
<text x="238.9" y="42.3">C6</text>
<text x="238.9" y="45.1">C7</text>
<text x="238.9" y="48">C8</text>
<text x="343.4" y="42.3">7</text>
<text x="343.4" y="45.1">8</text>
<text x="343.4" y="48">9</text>
<text x="362.9" y="48">10</text>
<text x="24.6" y="50.8">A9</text>
<text x="24.6" y="53.6">A10</text>
<text x="168.4" y="50.8">B9</text>
<text x="168.4" y="53.6">B10</text>
<text x="238.9" y="50.8">C9</text>
<text x="238.9" y="53.6">C10</text>
<text x="24.6" y="56.4">A11</text>
<text x="24.6" y="59.2">A12</text>
<text x="168.4" y="56.4">B11</text>
<text x="168.4" y="59.2">B12</text>
<text x="238.9" y="56.4">C11</text>
<text x="238.9" y="59.2">C12</text>
<text x="24.6" y="62.1">A13</text>
<text x="24.6" y="64.9">A14</text>
<text x="168.4" y="62.1">B13</text>
<text x="168.4" y="64.9">B14</text>
<text x="238.9" y="62.1">C13</text>
<text x="238.9" y="64.9">C14</text>
<text x="343.4" y="64.9">2</text>
<text x="362.9" y="64.9">1</text>
<text x="24.6" y="67.7">A15</text>
<text x="24.6" y="70.5">A16</text>
<text x="168.4" y="67.7">B15</text>
<text x="168.4" y="70.5">B16</text>
<text x="238.9" y="67.7">C15</text>
<text x="238.9" y="70.5">C16</text>
<text x="343.4" y="67.7">3</text>
<text x="343.4" y="70.5">4</text>
<text x="24.6" y="73.3">A17</text>
<text x="24.6" y="76.2">A18</text>
<text x="168.4" y="73.3">B17</text>
<text x="168.4" y="76.2">B18</text>
<text x="238.9" y="73.3">C17</text>
<text x="238.9" y="76.2">C18</text>
<text x="343.4" y="73.3">5</text>
<text x="343.4" y="76.2">6</text>
<text x="24.6" y="79">A19</text>
<text x="24.6" y="81.8">A20</text>
<text x="168.4" y="79">B19</text>
<text x="168.4" y="81.8">B20</text>
<text x="238.9" y="79">C19</text>
<text x="238.9" y="81.8">C20</text>
<text x="343.4" y="79">7</text>
<text x="343.4" y="81.8">8</text>
<text x="24.6" y="84.6">A21</text>
<text x="24.6" y="87.4">A22</text>
<text x="168.4" y="84.6">B21</text>
<text x="168.4" y="87.4">B22</text>
<text x="238.9" y="84.6">C21</text>
<text x="238.9" y="87.4">C22</text>
<text x="343.4" y="84.6">9</text>
<text x="362.9" y="84.6">10</text>
<text x="24.6" y="90.3">A23</text>
<text x="24.6" y="93">A24</text>
<text x="24.6" y="95.9">A25</text>
<text x="168.4" y="90.3">B23</text>
<text x="168.4" y="93">B24</text>
<text x="168.4" y="95.9">B25</text>
<text x="238.9" y="90.3">C23</text>
<text x="238.9" y="93">C24</text>
<text x="238.9" y="95.9">C25</text>
<text x="24.6" y="98.7">A26</text>
<text x="24.6" y="101.5">A27</text>
<text x="168.4" y="98.7">B26</text>
<text x="168.4" y="101.5">B27</text>
<text x="238.9" y="98.7">C26</text>
<text x="238.9" y="101.5">C27</text>
<text x="343.4" y="101.5">2</text>
<text x="362.9" y="101.5">1</text>
<text x="24.6" y="104.4">A28</text>
<text x="24.6" y="107.1">A29</text>
<text x="168.4" y="104.4">B28</text>
<text x="168.4" y="107.1">B29</text>
<text x="238.9" y="104.4">C28</text>
<text x="238.9" y="107.1">C29</text>
<text x="343.4" y="104.4">3</text>
<text x="343.4" y="107.1">4</text>
<text x="24.6" y="110">A30</text>
<text x="24.6" y="112.8">A31</text>
<text x="168.4" y="110">B30</text>
<text x="168.4" y="112.8">B31</text>
<text x="238.9" y="110">C30</text>
<text x="238.9" y="112.8">C31</text>
<text x="343.4" y="110">5</text>
<text x="343.4" y="112.8">6</text>
<text x="24.6" y="115.6">A32</text>
<text x="168.4" y="115.6">B32</text>
<text x="238.9" y="115.6">C32</text>
<text x="343.4" y="115.6">7</text>
<text x="343.4" y="118.4">8</text>
<text x="87.5" y="120.7">1%</text>
<text x="104.4" y="120.7">1%</text>
<text x="343.4" y="121.2">9</text>
<text x="362.9" y="121.2">10</text>
<text x="343.4" y="132.5">2</text>
<text x="343.4" y="135.3">3</text>
<text x="362.9" y="132.5">1</text>
<text x="343.4" y="138.2">4</text>
<text x="343.4" y="141">5</text>
<text x="343.4" y="143.8">6</text>
<text x="343.4" y="146.6">7</text>
<text x="343.4" y="149.4">8</text>
<text x="343.4" y="152.3">9</text>
<text x="362.9" y="152.3">10</text>
<text x="69.1" y="165.3">3P3VD</text>
<text x="343.4" y="163.5">2</text>
<text x="343.4" y="166.4">3</text>
<text x="362.9" y="163.5">1</text>
<text x="343.4" y="169.2">4</text>
<text x="343.4" y="172">5</text>
<text x="343.4" y="174.8">6</text>
<text x="343.4" y="177.6">7</text>
<text x="76.2" y="182.8">1%</text>
<text x="343.4" y="180.5">8</text>
<text x="343.4" y="183.3">9</text>
<text x="362.9" y="183.3">10</text>
<text x="95.3" y="191.7">2</text>
<text x="117.6" y="191.7">3</text>
<text x="117.6" y="194.6">4</text>
<text x="117.6" y="197.4">5</text>
<text x="95.3" y="200.2">1</text>
<text x="117.6" y="200.2">6</text>
<text x="343.4" y="200.2">2</text>
<text x="343.4" y="203">3</text>
<text x="362.9" y="200.2">1</text>
<text x="343.4" y="205.8">4</text>
<text x="343.4" y="208.7">5</text>
<text x="343.4" y="211.5">6</text>
<text x="343.4" y="214.3">7</text>
<text x="121.3" y="219.4">1%</text>
<text x="343.4" y="217.1">8</text>
<text x="343.4" y="219.9">9</text>
<text x="362.9" y="219.9">10</text>
<text x="121.3" y="227.8">1%</text>
<text x="124.7" y="223.6">3P3VD</text>
<text x="124.7" y="232.1">3P3VD</text>
<text x="324.3" y="252.6">Title</text>
<text x="335.6" y="255.5">HPSDR Mercury: Atlas Connector</text>
<text x="324.3" y="261.1">Size</text>
<text x="327.1" y="263.9">B</text>
<text x="335.6" y="261.1">Document Number</text>
<text x="335.6" y="263.9">20080121</text>
<text x="417.4" y="261.1">Rev</text>
<text x="324.3" y="269.6">Date:</text>
<text x="339" y="269.6">Sunday, September 21, 2008</text>
<text x="380.7" y="269.6">Sheet</text>
<text x="394.8" y="269.6">3</text>
<text x="403.4" y="269.6">of</text>
<text x="411.7" y="269.6">8</text>
<text x="419.6" y="264.5">A</text>
</g>
<g font-size="2.5" fill="#004080">
<text x="136.8" y="97.1">1</text>
<text x="136.8" y="99.9">2</text>
<text x="100.1" y="192.9">I/O</text>
<text x="110.5" y="192.9">NC</text>
<text x="110.5" y="195.7">NC</text>
<text x="100.1" y="201.4">GND</text>
<text x="110.5" y="198.5">NC</text>
<text x="110.5" y="201.4">NC</text>
</g>
<g font-size="2.2">
<text x="178.8" y="105.3">-5VBUS</text>
<text x="178.8" y="110.9">+3.3VBUS</text>
</g>
<g font-size="2.2" fill="#f00">
<text x="180.5" y="120.5">D</text>
<text x="87.5" y="128.9">D</text>
<text x="104.4" y="128.9">D</text>
<text x="90.3" y="205.1">D</text>
<text x="377.9" y="224.8">D</text>
</g>
<g font-size="2">
<text x="45.2" y="2.2">5</text>
<text x="129.8" y="2.2">4</text>
<text x="214.3" y="2.2">3</text>
<text x="298.9" y="2.2">2</text>
<text x="383.5" y="2.2">1</text>
<text x=".8" y="38.1">D</text>
<text x="426.5" y="38.1">D</text>
<text x=".8" y="105.1">C</text>
<text x="426.5" y="105.1">C</text>
<text x=".8" y="172">B</text>
<text x="426.5" y="172">B</text>
<text x=".8" y="239">A</text>
<text x="426.5" y="239">A</text>
<text x="45.2" y="272.9">5</text>
<text x="129.8" y="272.9">4</text>
<text x="214.3" y="272.9">3</text>
<text x="298.9" y="272.9">2</text>
<text x="383.5" y="272.9">1</text>
</g>
</svg>
